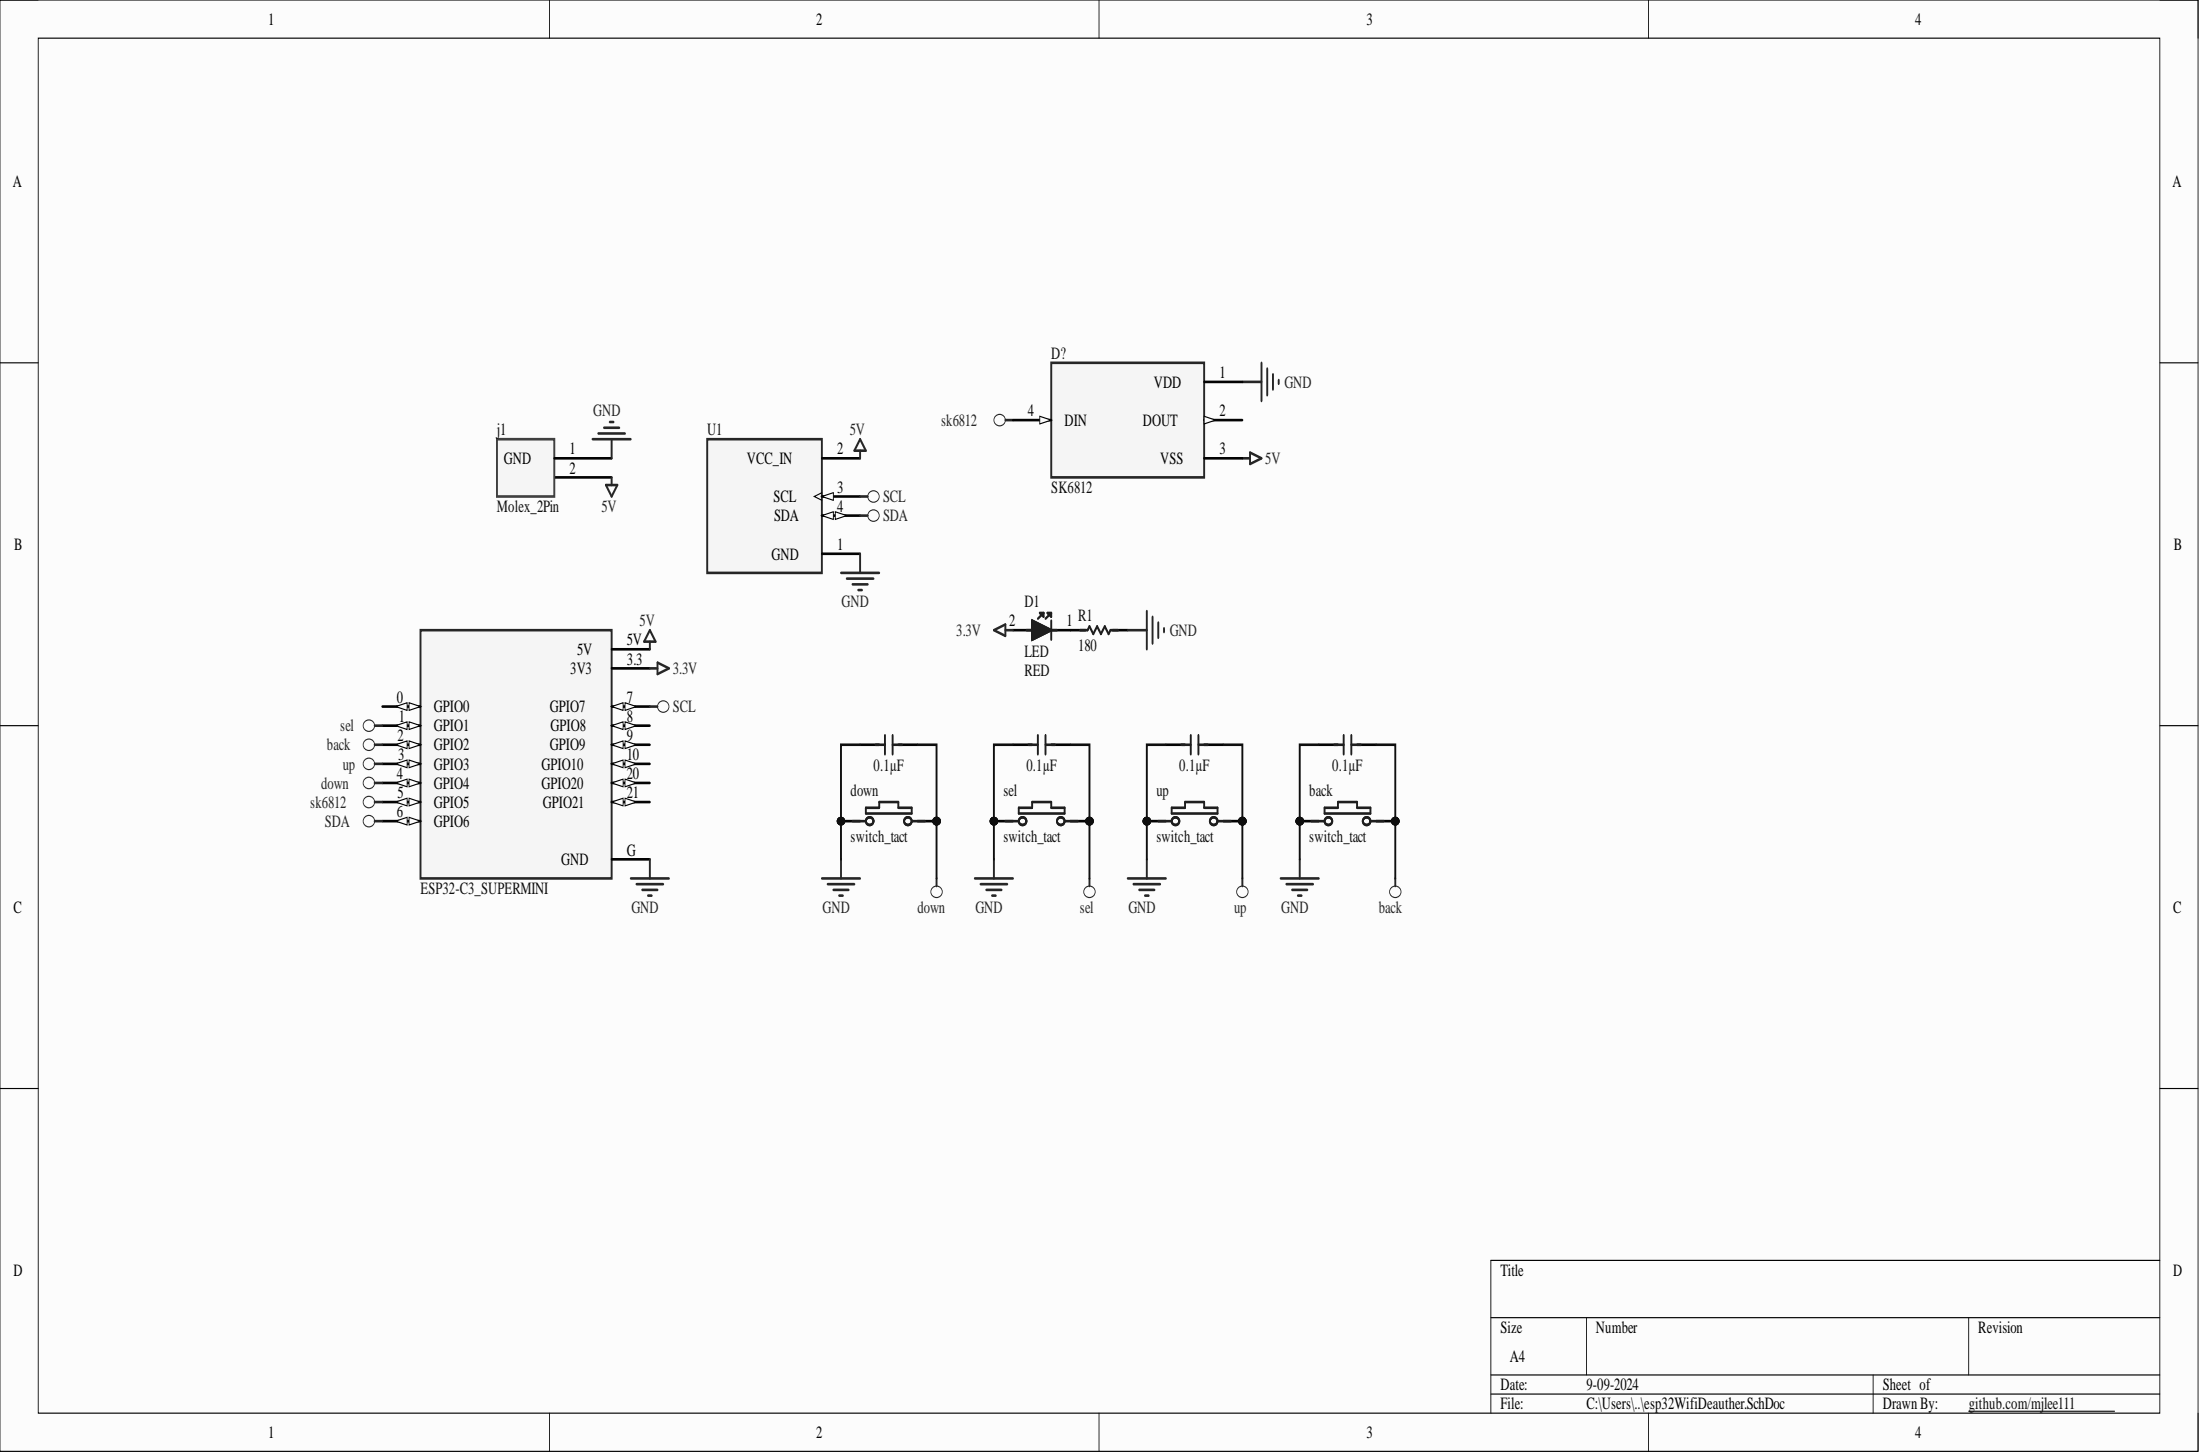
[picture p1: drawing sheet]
<svg xmlns="http://www.w3.org/2000/svg" width="292mm" height="193mm" viewBox="0 0 292 193" stroke-linecap="round" stroke-linejoin="round" font-family="sans-serif">
<path d="M0 0h291.8v192.6h-291.8z" fill-rule="evenodd" fill="#fcfcfc"/>
<path d="M0 0h291.8v192.6h-291.8z" fill="none" stroke="#000" stroke-width=".13"/>
<path d="M5.1 5.1h281.7v182.4h-281.7z" fill-rule="evenodd" fill="#fcfcfc"/>
<g fill="none" stroke="#000" stroke-width=".13">
<path d="M0 0h5.1M73 0v5.1M145.9 0v5.1M218.9 0v5.1M286.8 0h5v5.1M5.1 5.1h281.7v182.4h-281.7zM0 48.2h5.1M286.8 48.2h5M0 96.3h5.1M286.8 96.3h5M0 144.5h5.1M286.8 144.5h5"/>
<path d="M197.9 174.9h88.9M210.6 174.9v7.6M261.4 174.9v7.6M286.8 167.3h-88.9v20.2M73 187.5v5.1M145.9 187.5v5.1M197.9 182.5h88.9M197.9 185h88.9M218.9 187.5v5.1M248.7 182.5v5M291.8 187.5v5.1"/>
</g>
<path d="M55.8 83.6h25.4v33h-25.4z" fill-rule="evenodd" fill="#f5f5f5"/>
<path d="M55.8 83.6h25.4v33h-25.4z" fill="none" stroke="#262626" stroke-width=".3"/>
<path d="M50.8 93.8h5" fill="none" stroke="#000" stroke-width=".3"/>
<path d="M54.3 93.3l1.5 .5-1.5 .5z" fill="#fbfbfb"/>
<path d="M54.3 93.3l1.5 .5-1.5 .5z" fill="none" stroke="#000" stroke-width=".13"/>
<path d="M52.5 93.8l1.6-.5v1z" fill="#fbfbfb"/>
<path d="M52.5 93.8l1.6-.5v1z" fill="none" stroke="#000" stroke-width=".13"/>
<path d="M50.8 96.3h5" fill="none" stroke="#000" stroke-width=".3"/>
<path d="M54.3 95.8l1.5 .5-1.5 .5z" fill="#fbfbfb"/>
<path d="M54.3 95.8l1.5 .5-1.5 .5z" fill="none" stroke="#000" stroke-width=".13"/>
<path d="M52.5 96.3l1.6-.5v1z" fill="#fbfbfb"/>
<path d="M52.5 96.3l1.6-.5v1z" fill="none" stroke="#000" stroke-width=".13"/>
<path d="M50.8 98.8h5" fill="none" stroke="#000" stroke-width=".3"/>
<path d="M54.3 98.3l1.5 .5-1.5 .5z" fill="#fbfbfb"/>
<path d="M54.3 98.3l1.5 .5-1.5 .5z" fill="none" stroke="#000" stroke-width=".13"/>
<path d="M52.5 98.8l1.6-.5v1z" fill="#fbfbfb"/>
<path d="M52.5 98.8l1.6-.5v1z" fill="none" stroke="#000" stroke-width=".13"/>
<path d="M50.8 101.4h5" fill="none" stroke="#000" stroke-width=".3"/>
<path d="M54.3 100.9l1.5 .5-1.5 .5z" fill="#fbfbfb"/>
<path d="M54.3 100.9l1.5 .5-1.5 .5z" fill="none" stroke="#000" stroke-width=".13"/>
<path d="M52.5 101.4l1.6-.5v1z" fill="#fbfbfb"/>
<path d="M52.5 101.4l1.6-.5v1z" fill="none" stroke="#000" stroke-width=".13"/>
<path d="M50.8 103.9h5" fill="none" stroke="#000" stroke-width=".3"/>
<path d="M54.3 103.4l1.5 .5-1.5 .5z" fill="#fbfbfb"/>
<path d="M54.3 103.4l1.5 .5-1.5 .5z" fill="none" stroke="#000" stroke-width=".13"/>
<path d="M52.5 103.9l1.6-.5v1z" fill="#fbfbfb"/>
<path d="M52.5 103.9l1.6-.5v1z" fill="none" stroke="#000" stroke-width=".13"/>
<path d="M50.8 106.4h5" fill="none" stroke="#000" stroke-width=".3"/>
<path d="M54.3 105.9l1.5 .5-1.5 .6z" fill="#fbfbfb"/>
<path d="M54.3 105.9l1.5 .5-1.5 .6z" fill="none" stroke="#000" stroke-width=".13"/>
<path d="M52.5 106.4l1.6-.5v1.1z" fill="#fbfbfb"/>
<path d="M52.5 106.4l1.6-.5v1.1z" fill="none" stroke="#000" stroke-width=".13"/>
<path d="M50.8 109h5" fill="none" stroke="#000" stroke-width=".3"/>
<path d="M54.3 108.5l1.5 .5-1.5 .5z" fill="#fbfbfb"/>
<path d="M54.3 108.5l1.5 .5-1.5 .5z" fill="none" stroke="#000" stroke-width=".13"/>
<path d="M52.5 109l1.6-.5v1z" fill="#fbfbfb"/>
<path d="M52.5 109l1.6-.5v1z" fill="none" stroke="#000" stroke-width=".13"/>
<path d="M81.2 86.2h5.1M81.2 88.7h5.1M81.2 93.8h5.1" fill="none" stroke="#000" stroke-width=".3"/>
<path d="M81.2 93.8l1.5-.5v1z" fill="#fbfbfb"/>
<path d="M81.2 93.8l1.5-.5v1z" fill="none" stroke="#000" stroke-width=".13"/>
<path d="M83 93.3l1.5 .5-1.5 .5z" fill="#fbfbfb"/>
<path d="M83 93.3l1.5 .5-1.5 .5z" fill="none" stroke="#000" stroke-width=".13"/>
<path d="M81.2 96.3h5.1" fill="none" stroke="#000" stroke-width=".3"/>
<path d="M81.2 96.3l1.5-.5v1z" fill="#fbfbfb"/>
<path d="M81.2 96.3l1.5-.5v1z" fill="none" stroke="#000" stroke-width=".13"/>
<path d="M83 95.8l1.5 .5-1.5 .5z" fill="#fbfbfb"/>
<path d="M83 95.8l1.5 .5-1.5 .5z" fill="none" stroke="#000" stroke-width=".13"/>
<path d="M81.2 98.8h5.1" fill="none" stroke="#000" stroke-width=".3"/>
<path d="M81.2 98.8l1.5-.5v1z" fill="#fbfbfb"/>
<path d="M81.2 98.8l1.5-.5v1z" fill="none" stroke="#000" stroke-width=".13"/>
<path d="M83 98.3l1.5 .5-1.5 .5z" fill="#fbfbfb"/>
<path d="M83 98.3l1.5 .5-1.5 .5z" fill="none" stroke="#000" stroke-width=".13"/>
<path d="M81.2 101.4h5.1" fill="none" stroke="#000" stroke-width=".3"/>
<path d="M81.2 101.4l1.5-.5v1z" fill="#fbfbfb"/>
<path d="M81.2 101.4l1.5-.5v1z" fill="none" stroke="#000" stroke-width=".13"/>
<path d="M83 100.9l1.5 .5-1.5 .5z" fill="#fbfbfb"/>
<path d="M83 100.9l1.5 .5-1.5 .5z" fill="none" stroke="#000" stroke-width=".13"/>
<path d="M81.2 103.9h5.1" fill="none" stroke="#000" stroke-width=".3"/>
<path d="M81.2 103.9l1.5-.5v1z" fill="#fbfbfb"/>
<path d="M81.2 103.9l1.5-.5v1z" fill="none" stroke="#000" stroke-width=".13"/>
<path d="M83 103.4l1.5 .5-1.5 .5z" fill="#fbfbfb"/>
<path d="M83 103.4l1.5 .5-1.5 .5z" fill="none" stroke="#000" stroke-width=".13"/>
<path d="M81.2 106.4h5.1" fill="none" stroke="#000" stroke-width=".3"/>
<path d="M81.2 106.4l1.5-.5v1.1z" fill="#fbfbfb"/>
<path d="M81.2 106.4l1.5-.5v1.1z" fill="none" stroke="#000" stroke-width=".13"/>
<path d="M83 105.9l1.5 .5-1.5 .6z" fill="#fbfbfb"/>
<path d="M83 105.9l1.5 .5-1.5 .6z" fill="none" stroke="#000" stroke-width=".13"/>
<path d="M81.2 114h5.1M152.3 109h2.5M162.4 109h2.6" fill="none" stroke="#000" stroke-width=".3"/>
<g fill="none" stroke="#1c1c1c" stroke-width=".3">
<path d="M153.8 109h1.8M155.6 107.2h1.7v-.8h2.6v.8h1.8v.8h-6.1zM161.7 109h1.7"/>
<circle cx="156.1" cy="109" r=".51"/>
<circle cx="161.1" cy="109" r=".51"/>
</g>
<circle cx="132" cy="109" r=".51" fill="#0e0e0e"/>
<circle cx="132" cy="109" r=".51" fill="none" stroke="#0e0e0e" stroke-width=".13"/>
<circle cx="144.7" cy="109" r=".51" fill="#0e0e0e"/>
<circle cx="144.7" cy="109" r=".51" fill="none" stroke="#0e0e0e" stroke-width=".13"/>
<path d="M132 109h2.5" fill="none" stroke="#000" stroke-width=".3"/>
<circle cx="132" cy="109" r=".51" fill="#0e0e0e"/>
<circle cx="132" cy="109" r=".51" fill="none" stroke="#0e0e0e" stroke-width=".13"/>
<path d="M142.1 109h2.6" fill="none" stroke="#000" stroke-width=".3"/>
<circle cx="144.7" cy="109" r=".51" fill="#0e0e0e"/>
<circle cx="144.7" cy="109" r=".51" fill="none" stroke="#0e0e0e" stroke-width=".13"/>
<g fill="none" stroke="#1c1c1c" stroke-width=".3">
<path d="M133.5 109h1.8M135.3 107.2h1.7v-.8h2.6v.8h1.8v.8h-6.1zM141.4 109h1.7"/>
<circle cx="135.8" cy="109" r=".51"/>
<circle cx="140.8" cy="109" r=".51"/>
</g>
<circle cx="111.7" cy="109" r=".51" fill="#0e0e0e"/>
<circle cx="111.7" cy="109" r=".51" fill="none" stroke="#0e0e0e" stroke-width=".13"/>
<circle cx="124.3" cy="109" r=".51" fill="#0e0e0e"/>
<circle cx="124.3" cy="109" r=".51" fill="none" stroke="#0e0e0e" stroke-width=".13"/>
<path d="M111.7 109h2.5" fill="none" stroke="#000" stroke-width=".3"/>
<circle cx="111.7" cy="109" r=".51" fill="#0e0e0e"/>
<circle cx="111.7" cy="109" r=".51" fill="none" stroke="#0e0e0e" stroke-width=".13"/>
<path d="M121.8 109h2.6" fill="none" stroke="#000" stroke-width=".3"/>
<circle cx="124.3" cy="109" r=".51" fill="#0e0e0e"/>
<circle cx="124.3" cy="109" r=".51" fill="none" stroke="#0e0e0e" stroke-width=".13"/>
<g fill="none" stroke="#1c1c1c" stroke-width=".3">
<path d="M113.2 109h1.8M115 107.2h1.7v-.8h2.6v.8h1.8v.8h-6.1zM121.1 109h1.7"/>
<circle cx="115.5" cy="109" r=".51"/>
<circle cx="120.5" cy="109" r=".51"/>
</g>
<path d="M73.6 63.4h7.6" fill="none" stroke="#000" stroke-width=".3"/>
<path d="M66 58.3h7.6v7.6h-7.6z" fill-rule="evenodd" fill="#f5f5f5"/>
<path d="M66 58.3h7.6v7.6h-7.6z" fill="none" stroke="#3c3c3c" stroke-width=".3"/>
<path d="M73.6 60.8h7.6M114.2 98.8h2.5M119.3 98.8h2.5M134.5 98.8h2.5M139.6 98.8h2.5M154.8 98.8h2.5M159.9 98.8h2.5" fill="none" stroke="#000" stroke-width=".3"/>
<path d="M116.2 98.8h1.3M117.5 97.6v2.5M118.5 98.8h1.3M118.5 97.6v2.5M136.5 98.8h1.3M137.8 97.6v2.5M138.8 98.8h1.3M138.8 97.6v2.5M156.8 98.8h1.3M158.1 97.6v2.5M159.1 97.6v2.5M159.1 98.8h1.3" fill="none" stroke="#1c1c1c" stroke-width=".3"/>
<circle cx="172.6" cy="109" r=".51" fill="#0e0e0e"/>
<circle cx="172.6" cy="109" r=".51" fill="none" stroke="#0e0e0e" stroke-width=".13"/>
<circle cx="185.3" cy="109" r=".51" fill="#0e0e0e"/>
<circle cx="185.3" cy="109" r=".51" fill="none" stroke="#0e0e0e" stroke-width=".13"/>
<path d="M172.6 109h2.5" fill="none" stroke="#000" stroke-width=".3"/>
<circle cx="172.6" cy="109" r=".51" fill="#0e0e0e"/>
<circle cx="172.6" cy="109" r=".51" fill="none" stroke="#0e0e0e" stroke-width=".13"/>
<path d="M182.7 109h2.6" fill="none" stroke="#000" stroke-width=".3"/>
<circle cx="185.3" cy="109" r=".51" fill="#0e0e0e"/>
<circle cx="185.3" cy="109" r=".51" fill="none" stroke="#0e0e0e" stroke-width=".13"/>
<g fill="none" stroke="#1c1c1c" stroke-width=".3">
<path d="M177.1 98.8h1.3M178.4 97.6v2.5M179.4 97.6v2.5M179.4 98.8h1.3M174.1 109h1.8M175.9 107.2h1.7v-.8h2.6v.8h1.8v.8h-6.1zM182 109h1.7"/>
<circle cx="176.4" cy="109" r=".51"/>
<circle cx="181.5" cy="109" r=".51"/>
</g>
<path d="M175.1 98.8h2.5M180.2 98.8h2.5" fill="none" stroke="#000" stroke-width=".3"/>
<g fill="none" stroke="#262626" stroke-width=".3">
<path d="M78.7 58.3h5M79.4 57.5h3.6M80.2 56.8h2M81 56h.5M81.2 58.3v2.5M83.7 116.6h5.1M84.5 117.3h3.6M85.3 118.1h2M86 118.9h.5M86.3 114v2.6M109.1 116.6h5.1M109.9 117.3h3.5"/>
<path d="M110.6 118.1h2.1M111.4 118.9h.5M111.7 114v2.6M129.4 116.6h5.1M130.2 117.3h3.5M130.9 118.1h2.1M131.7 118.9h.5M132 114v2.6M149.7 116.6h5.1M150.5 117.3h3.5M151.3 118.1h2M152 118.9h.5"/>
<path d="M152.3 114v2.6M170 116.6h5.1M170.8 117.3h3.5M171.6 118.1h2M172.3 118.9h.5M172.6 114v2.6"/>
</g>
<path d="M93.9 58.3h15.2v17.7h-15.2z" fill-rule="evenodd" fill="#f5f5f5"/>
<path d="M93.9 58.3h15.2v17.7h-15.2z" fill="none" stroke="#262626" stroke-width=".3"/>
<path d="M109.1 60.8h5.1M109.1 65.9h5.1" fill="none" stroke="#000" stroke-width=".3"/>
<path d="M109.1 65.9l1.5-.5v1z" fill="#fbfbfb"/>
<path d="M109.1 65.9l1.5-.5v1zM109.1 65.4l-1 .5 1 .5" fill="none" stroke="#000" stroke-width=".13"/>
<path d="M109.1 68.4h5.1" fill="none" stroke="#000" stroke-width=".3"/>
<path d="M109.1 68.4l1.5-.5v1z" fill="#fbfbfb"/>
<path d="M109.1 68.4l1.5-.5v1z" fill="none" stroke="#000" stroke-width=".13"/>
<path d="M110.9 67.9l1.5 .5-1.5 .5z" fill="#fbfbfb"/>
<path d="M110.9 67.9l1.5 .5-1.5 .5z" fill="none" stroke="#000" stroke-width=".13"/>
<path d="M109.1 73.5h5.1" fill="none" stroke="#000" stroke-width=".3"/>
<g fill="none" stroke="#262626" stroke-width=".3">
<path d="M80.4 64.4h1.6l-.8 1.5zM81.2 63.4v1M111.7 76h5M112.4 76.8h3.6M113.2 77.6h2M113.9 78.3h.6M114.2 73.5v2.5M114.2 65.9h1M114.2 68.4h1M49.7 96.3h1.1M86.3 93.8h1M49.7 109h1.1"/>
<path d="M49.7 103.9h1.1M49.7 101.4h1.1M124.4 116.6v1M144.7 116.6v1M165 116.6v1M185.3 116.6v1"/>
</g>
<g fill="none" stroke="#262626" stroke-width=".13">
<circle cx="116" cy="65.9" r=".76"/>
<circle cx="116" cy="68.4" r=".76"/>
<circle cx="49" cy="96.3" r=".76"/>
<circle cx="88.1" cy="93.8" r=".76"/>
<circle cx="49" cy="109" r=".76"/>
<circle cx="49" cy="101.4" r=".76"/>
<circle cx="49" cy="103.9" r=".76"/>
<circle cx="124.4" cy="118.4" r=".76"/>
<circle cx="144.7" cy="118.4" r=".76"/>
<circle cx="165" cy="118.4" r=".76"/>
<circle cx="185.3" cy="118.4" r=".76"/>
</g>
<path d="M134.5 98.8h-2.5v10.2M154.8 98.8h-2.5v10.2M162.4 98.8h2.6v10.2" fill="none" stroke="#0e0e0e" stroke-width=".3"/>
<circle cx="132" cy="109" r=".51" fill="#0e0e0e"/>
<circle cx="132" cy="109" r=".51" fill="none" stroke="#0e0e0e" stroke-width=".13"/>
<path d="M142.1 98.8h2.6v10.2" fill="none" stroke="#0e0e0e" stroke-width=".3"/>
<circle cx="144.7" cy="109" r=".51" fill="#0e0e0e"/>
<circle cx="144.7" cy="109" r=".51" fill="none" stroke="#0e0e0e" stroke-width=".13"/>
<path d="M114.2 98.8h-2.5v15.2" fill="none" stroke="#0e0e0e" stroke-width=".3"/>
<circle cx="111.7" cy="109" r=".51" fill="#0e0e0e"/>
<circle cx="111.7" cy="109" r=".51" fill="none" stroke="#0e0e0e" stroke-width=".13"/>
<path d="M121.8 98.8h2.6v10.2" fill="none" stroke="#0e0e0e" stroke-width=".3"/>
<circle cx="124.3" cy="109" r=".51" fill="#0e0e0e"/>
<circle cx="124.3" cy="109" r=".51" fill="none" stroke="#0e0e0e" stroke-width=".13"/>
<path d="M175.1 98.8h-2.5v10.2" fill="none" stroke="#0e0e0e" stroke-width=".3"/>
<circle cx="172.6" cy="109" r=".51" fill="#0e0e0e"/>
<circle cx="172.6" cy="109" r=".51" fill="none" stroke="#0e0e0e" stroke-width=".13"/>
<path d="M182.7 98.8h2.6v10.2" fill="none" stroke="#0e0e0e" stroke-width=".3"/>
<circle cx="185.3" cy="109" r=".51" fill="#0e0e0e"/>
<circle cx="185.3" cy="109" r=".51" fill="none" stroke="#0e0e0e" stroke-width=".13"/>
<path d="M132 109v5" fill="none" stroke="#0e0e0e" stroke-width=".3"/>
<circle cx="132" cy="109" r=".51" fill="#0e0e0e"/>
<circle cx="132" cy="109" r=".51" fill="none" stroke="#0e0e0e" stroke-width=".13"/>
<path d="M152.3 109v5M172.6 109v5" fill="none" stroke="#0e0e0e" stroke-width=".3"/>
<circle cx="172.6" cy="109" r=".51" fill="#0e0e0e"/>
<circle cx="172.6" cy="109" r=".51" fill="none" stroke="#0e0e0e" stroke-width=".13"/>
<path d="M124.4 109v7.6" fill="none" stroke="#0e0e0e" stroke-width=".3"/>
<circle cx="124.3" cy="109" r=".51" fill="#0e0e0e"/>
<circle cx="124.3" cy="109" r=".51" fill="none" stroke="#0e0e0e" stroke-width=".13"/>
<path d="M144.7 109v7.6" fill="none" stroke="#0e0e0e" stroke-width=".3"/>
<circle cx="144.7" cy="109" r=".51" fill="#0e0e0e"/>
<circle cx="144.7" cy="109" r=".51" fill="none" stroke="#0e0e0e" stroke-width=".13"/>
<path d="M165 109v7.6M185.3 109v7.6" fill="none" stroke="#0e0e0e" stroke-width=".3"/>
<circle cx="185.3" cy="109" r=".51" fill="#0e0e0e"/>
<circle cx="185.3" cy="109" r=".51" fill="none" stroke="#0e0e0e" stroke-width=".13"/>
<circle cx="49" cy="98.8" r=".76" fill="none" stroke="#262626" stroke-width=".13"/>
<path d="M114.2 58.3l.8 1.5h-1.6zM114.2 59.8v1M49.7 98.8h1.1M86.3 83.6l.7 1.6h-1.5zM86.3 85.2v1" fill="none" stroke="#262626" stroke-width=".3"/>
<path d="M134.5 83.6h2.5M139.6 83.6h2.5" fill="none" stroke="#000" stroke-width=".3"/>
<path d="M136.3 83.6h.7M137 82.4l2.6 1.2-2.6 1.3zM138.1 81.4h.5v.5zM138.6 81.4l-.8 .7M139.1 81.4h.5v.5zM139.6 82.4v2.5M139.6 83.6h.7M139.6 81.4l-.8 .7" fill="none" stroke="#1c1c1c" stroke-width=".3"/>
<path d="M137 82.4l2.6 1.2-2.6 1.3z" fill="#1c1c1c"/>
<path d="M137 82.4l2.6 1.2-2.6 1.3zM143.4 83.6h1l.3-.5 .5 1 .5-1 .5 1 .5-1 .5 1 .2-.5h1.1" fill="none" stroke="#1c1c1c" stroke-width=".3"/>
<path d="M142.1 83.6h2M147.7 83.6h2" fill="none" stroke="#000" stroke-width=".3"/>
<g fill="none" stroke="#262626" stroke-width=".3">
<path d="M133.5 55.8h1M165 50.7h2.5M167.5 48.2v5M168.3 48.9v3.6M169 49.7v2M169.8 50.4v.5M165 60.8h1M166 60.1l1.5 .7-1.5 .8zM86.3 88.7h1M87.3 87.9l1.5 .8-1.5 .8zM132 83.6l1.5-.7v1.5zM133.5 83.6h1"/>
<path d="M149.7 83.6h2.6M152.3 81.1v5.1M153 81.9v3.5M153.8 82.6v2M154.5 83.4v.5M49.7 106.4h1.1"/>
</g>
<g fill="none" stroke="#262626" stroke-width=".13">
<circle cx="132.7" cy="55.8" r=".76"/>
<circle cx="49" cy="106.4" r=".76"/>
</g>
<path d="M139.6 48.2h20.3v15.2h-20.3z" fill-rule="evenodd" fill="#f5f5f5"/>
<path d="M139.6 48.2h20.3v15.2h-20.3z" fill="none" stroke="#262626" stroke-width=".3"/>
<path d="M134.5 55.8h5.1" fill="none" stroke="#000" stroke-width=".3"/>
<path d="M138.1 55.2l1.5 .6-1.5 .5z" fill="#fbfbfb"/>
<path d="M138.1 55.2l1.5 .6-1.5 .5z" fill="none" stroke="#000" stroke-width=".13"/>
<path d="M159.9 50.7h5.1M159.9 55.8h5.1" fill="none" stroke="#000" stroke-width=".3"/>
<path d="M159.9 55.2l1.5 .6-1.5 .5z" fill="#fbfbfb"/>
<path d="M159.9 55.2l1.5 .6-1.5 .5z" fill="none" stroke="#000" stroke-width=".13"/>
<path d="M159.9 60.8h5.1" fill="none" stroke="#000" stroke-width=".3"/>
<path d="M261.4 187.3h19.4" fill="none" stroke="#0e0e0e" stroke-width=".13"/>
<g font-size="2.3">
<text x="35.6" y="3.3">1</text>
<text x="108.4" y="3.3">2</text>
<text x="181.4" y="3.3">3</text>
<text x="254.3" y="3.3">4</text>
<text x="1.7" y="24.8">A</text>
<text x="288.5" y="24.8">A</text>
<text x="153.2" y="51.4">VDD</text>
<text x="161.9" y="50.2">1</text>
<text x="136.4" y="55.2">4</text>
<text x="141.4" y="56.5">DIN</text>
<text x="151.8" y="56.5">DOUT</text>
<text x="161.9" y="55.2">2</text>
<text x="66.9" y="61.6">GND</text>
<text x="75.6" y="62.9">2</text>
<text x="75.6" y="60.3">1</text>
<text x="99.1" y="61.6">VCC_IN</text>
<text x="111.2" y="60.3">2</text>
<text x="111.2" y="65.4">3</text>
<text x="154" y="61.6">VSS</text>
<text x="161.9" y="60.3">3</text>
<text x="102.7" y="66.7">SCL</text>
<text x="102.8" y="69.2">SDA</text>
<text x="111.2" y="67.9">4</text>
<text x="1.9" y="73">B</text>
<text x="102.4" y="74.3">GND</text>
<text x="111.2" y="73">1</text>
<text x="288.6" y="73">B</text>
<text x="134" y="83.1">2</text>
<text x="141.6" y="83.1">1</text>
<text x="75.7" y="89.5">3V3</text>
<text x="76.6" y="86.9">5V</text>
<text x="83.2" y="85.7">5V</text>
<text x="83.2" y="88.2">3.3</text>
<text x="52.7" y="93.3">0</text>
<text x="53" y="95.8">1</text>
<text x="57.6" y="94.5">GPIO0</text>
<text x="73" y="94.5">GPIO7</text>
<text x="83.2" y="93.3">7</text>
<text x="83.2" y="95.8">8</text>
<text x="52.8" y="98.3">2</text>
<text x="52.9" y="100.9">3</text>
<text x="57.6" y="97.1">GPIO1</text>
<text x="57.6" y="99.6">GPIO2</text>
<text x="73" y="99.6">GPIO9</text>
<text x="73.1" y="97.1">GPIO8</text>
<text x="83.2" y="98.3">9</text>
<text x="83.2" y="100.9">10</text>
<text x="52.7" y="103.4">4</text>
<text x="52.8" y="105.9">5</text>
<text x="57.6" y="102.1">GPIO3</text>
<text x="57.6" y="104.7">GPIO4</text>
<text x="57.6" y="107.2">GPIO5</text>
<text x="71.9" y="102.1">GPIO10</text>
<text x="71.9" y="104.7">GPIO20</text>
<text x="72.1" y="107.2">GPIO21</text>
<text x="83.2" y="103.4">20</text>
<text x="83.2" y="105.9">21</text>
<text x="52.7" y="108.5">6</text>
<text x="57.6" y="109.7">GPIO6</text>
<text x="83.2" y="113.5">G</text>
<text x="74.5" y="114.8">GND</text>
<text x="1.8" y="121.1">C</text>
<text x="288.5" y="121.1">C</text>
<text x="1.8" y="169.3">D</text>
<text x="199.2" y="169.3">Title</text>
<text x="288.5" y="169.3">D</text>
<text x="199.2" y="176.9">Size</text>
<text x="211.9" y="176.9">Number</text>
<text x="262.7" y="176.9">Revision</text>
<text x="199.2" y="184.5">Date:</text>
<text x="200.5" y="180.7">A4</text>
<text x="210.6" y="184.5">9-09-2024</text>
<text x="250" y="184.5">Sheet of</text>
<text x="35.6" y="190.8">1</text>
<text x="108.4" y="190.8">2</text>
<text x="181.4" y="190.8">3</text>
<text x="199.2" y="187">File:</text>
<text x="210.6" y="187">C:\Users\..\esp32WifiDeauther.SchDoc</text>
<text x="250" y="187">DrawnBy:</text>
<text x="254.3" y="190.8">4</text>
</g>
<g font-size="2.3" fill="#0e0e0e">
<text x="139.6" y="47.6">D?</text>
<text x="66" y="57.8">j1</text>
<text x="93.9" y="57.8">U1</text>
<text x="139.6" y="65.4">SK6812</text>
<text x="66" y="67.9">Molex_2Pin</text>
<text x="136" y="80.6">D1</text>
<text x="143.1" y="82.4">R1</text>
<text x="136" y="89.7">RED</text>
<text x="136" y="87.2">LED</text>
<text x="143.1" y="86.4">180</text>
<text x="112.9" y="105.7">down</text>
<text x="116" y="102.4">0.1µF</text>
<text x="133.2" y="105.7">sel</text>
<text x="136.3" y="102.4">0.1µF</text>
<text x="153.5" y="105.7">up</text>
<text x="156.6" y="102.4">0.1µF</text>
<text x="173.8" y="105.7">back</text>
<text x="176.9" y="102.4">0.1µF</text>
<text x="112.9" y="111.8">switch_tact</text>
<text x="133.2" y="111.8">switch_tact</text>
<text x="153.5" y="111.8">switch_tact</text>
<text x="173.8" y="111.8">switch_tact</text>
<text x="55.8" y="118.6">ESP32-C3_SUPERMINI</text>
<text x="261.4" y="187">github.com/mjlee111</text>
</g>
<g font-size="2.3" fill="#262626">
<text x="170.5" y="51.4">GND</text>
<text x="78.8" y="55.2">GND</text>
<text x="112.8" y="57.8">5V</text>
<text x="124.9" y="56.5">sk6812</text>
<text x="168" y="61.6">5V</text>
<text x="79.9" y="67.9">5V</text>
<text x="117.2" y="66.7">SCL</text>
<text x="117.2" y="69.2">SDA</text>
<text x="84.9" y="83.1">5V</text>
<text x="111.7" y="80.6">GND</text>
<text x="89.3" y="89.5">3.3V</text>
<text x="127" y="84.4">3.3V</text>
<text x="155.3" y="84.4">GND</text>
<text x="89.3" y="94.5">SCL</text>
<text x="43.4" y="99.6">back</text>
<text x="45.2" y="97.1">sel</text>
<text x="41.2" y="107.2">sk6812</text>
<text x="42.6" y="104.7">down</text>
<text x="45.5" y="102.1">up</text>
<text x="43.1" y="109.7">SDA</text>
<text x="83.8" y="121.1">GND</text>
<text x="109.2" y="121.1">GND</text>
<text x="121.8" y="121.1">down</text>
<text x="129.5" y="121.1">GND</text>
<text x="143.4" y="121.1">sel</text>
<text x="149.8" y="121.1">GND</text>
<text x="163.9" y="121.1">up</text>
<text x="170.1" y="121.1">GND</text>
<text x="183.1" y="121.1">back</text>
</g>
<g font-size=".7" fill="#0e0e0e">
<text x="151.7" y="109.1">PIup01</text>
<text x="161.9" y="109.1">PIup02</text>
</g>
</svg>
